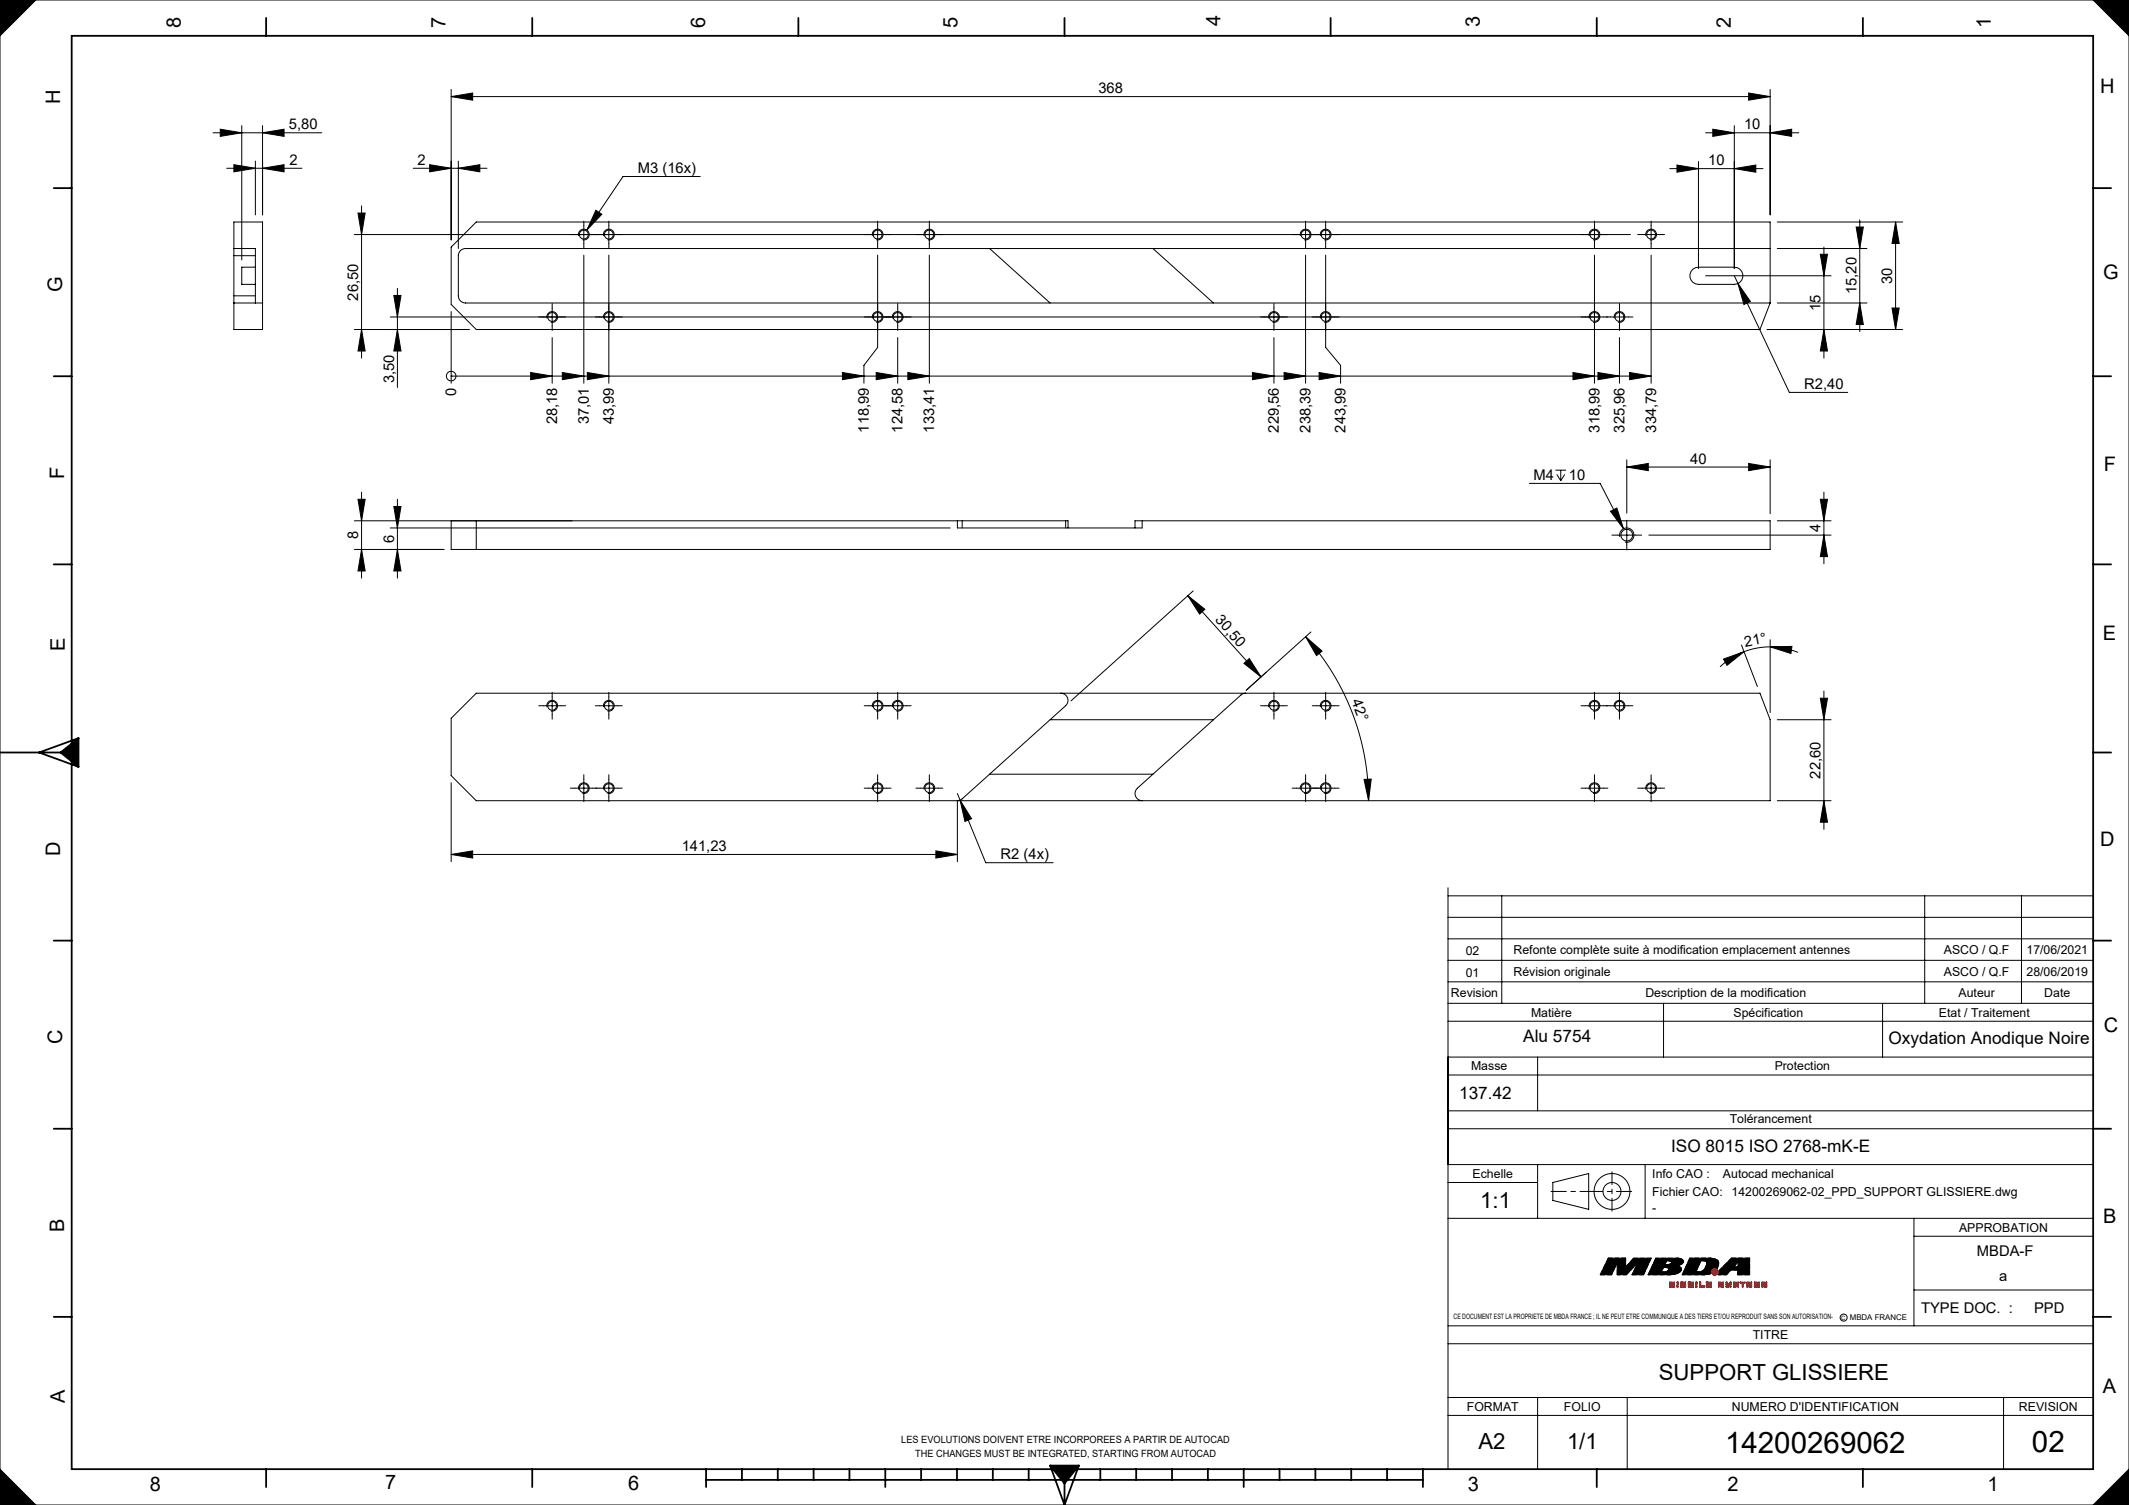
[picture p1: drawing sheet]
<svg xmlns="http://www.w3.org/2000/svg" width="594mm" height="420mm" viewBox="0 0 594 420" stroke-linecap="round" stroke-linejoin="round" font-family="sans-serif">
<g fill="none" stroke="#000" stroke-width=".28">
<path d="M0 0h594v420h-594zM10 0l-10 10M584 0l10 10M404 247.8v162.2M404 256h180M404 250h180M419 250v30M537 250v30M564 250v30M404 280h180M404 274h180M404 268h180"/>
<path d="M404 262h180M464.1 280v15M525.3 280v15M404 295h180M404 285h180.1M404 300h180M429 295v15M404 310h180M404 315h180M404 340h180M404 325h180M404 330h25"/>
<path d="M429 325v15M433.2 330l10.1-2.5v10l-10.1-2.5zM459 325v15M534 340v30M448.7 351.1h4.9v2.5l2.2-2.5h4.9l-2.1 4.6h-3.2l1.6-3.3-3.2 3.3h-2.6v-3.3l-1.6 3.3h-3.1zM462 351.1h6.2l.8 .2a.78 .78 0 0 1 .6 1.1l-.6 .5-1.4 .3 .9 .2a.92 .92 0 0 1 .6 .9 .92 .92 0 0 1-.7 .9l-2.4 .5h-6.1zM464.1 353.7l1.3 .1a.67 .67 0 0 1 .1 .8 .67 .67 0 0 1-.8 .3l-1.2 .1zM465 351.8l1.1 .2 .3 .2-.1 .3-.7 .4h-1.1zM471.5 351.1h5.9a1.82 1.82 0 0 1 2.1 1.3l-.3 1.5a1.36 1.36 0 0 0-1.5 .1 1.36 1.36 0 0 0-.5 1.4l-1.6 .3h-6.2zM474.6 351.8a1.52 1.52 0 0 1 1.6 .5 2.55 2.55 0 0 1-3 2.7zM483.1 351.1h5v4.6h-3.3v-1.3h-1.9l-1.2 1.3h-2.3l.2-.5v-.6zM485 352.1l-.1 1.4h-1.2z"/>
<path d="M534 360h50M534 345h50M404 375h180M404 370h180M404 395h180M404 390h180M429 390v20M454 390v20M559 390v20M0 410l10 10M594 410l-10 10"/>
<circle cx="449.8" cy="332.5" r="2.5"/>
<circle cx="449.8" cy="332.5" r="5"/>
<circle cx="514.4" cy="367.7" r=".98"/>
</g>
<path d="M479.4 355.7l.2-.5v-.6" fill="none" stroke="#000" stroke-width=".28" stroke-dasharray="1.3 .6" stroke-dashoffset=".6" stroke-linecap="butt"/>
<path d="M479.1 353.9a1.19 1.19 0 0 0-1.4 .1 1.19 1.19 0 0 0-.4 1.3" fill="none" stroke="#000" stroke-width=".28" stroke-dasharray="1.3 .6" stroke-dashoffset=".1" stroke-linecap="butt"/>
<g fill="none" stroke="#f00" stroke-width=".28">
<path d="M465.8 357.8h1.3v1.4h-.2v-1.1h-.3v1.1h-.3v-1.1h-.2v1.1h-.3zM467.9 357.8h.3v1.4h-.3zM469 357.8h1.3v.2h-1.1v.3h1.1v.9h-1.3v-.3h1v-.3h-1zM471 357.8h1.4v.2h-1.1v.3h1.1v.9h-1.4v-.3h1.1v-.3h-1.1zM473.2 357.8h.2v1.4h-.2zM474.2 357.8h.3v1.1h1v.3h-1.3zM476.1 357.8h1.3v.2h-1v.3h1v.3h-1v.3h1v.3h-1.3zM479.5 357.8h1.4v.2h-1.2v.3h1.2l-.1 .9h-1.3v-.3h1.1v-.3h-1.1zM481.6 357.8h.2v.5h.9v-.5h.3v1.3l-1.4 .1v-.3h1.1v-.3h-1.1zM483.7 357.8h1.4v.2h-1.2v.3h1.2v.8l-1.4 .1v-.3h1.1v-.3h-1.1zM485.5 357.8h1.4v.2h-.6v1.2h-.2v-1.2h-.6zM487.4 357.8h1.3v.2h-1v.3h1v.3h-1v.3h1v.3h-1.3z"/>
<path d="M489.5 357.8h1.3v1.4h-.3v-1.2h-.2v1.2h-.3v-1.2h-.2v1.2h-.3zM491.6 357.8h1.3v.2h-1v.3h1v.9h-1.3v-.3h1v-.3h-1z"/>
<circle cx="478.5" cy="355" r=".9"/>
</g>
<path d="M479.4 355a.9 .9 0 0 0-1.4-.8 .9 .9 0 0 0-.1 1.5 .9 .9 0 0 0 1.5-.6v-.1" fill="none" stroke="#f00" stroke-width=".28" stroke-dasharray="1.3 .6" stroke-dashoffset=".7" stroke-linecap="butt"/>
<path d="M482.9 354.4h1.9" fill="none" stroke="#000" stroke-width=".28" stroke-dasharray="1.3 .6" stroke-dashoffset="1"/>
<path d="M459.9 355.7h6.1M462 351.1h6.2M465.3 352.9h-.8M466.7 355.7h-.7M467.6 353.2l.9 .2M467.9 355.4l-.8 .2M469.4 355.7h6.2M473.2 355h.7M475.5 354.2l.4-.6M477.4 351.1l.7 .2M479.4 355.7h2.3M481.7 355.7h-2.3" fill="none" stroke="#000" stroke-width=".28" stroke-dasharray="1.3 .6" stroke-dashoffset=".4"/>
<path d="M482.9 354.4l-1.2 1.3M485 352.1l-1.3 1.4" fill="none" stroke="#000" stroke-width=".28" stroke-dasharray="1.3 .6" stroke-dashoffset=".9"/>
<path d="M465 351.8l-.5 1.1M469.4 355.7h5.7M483.7 353.5h1.2M484.8 355.7v-1.3" fill="none" stroke="#000" stroke-width=".28" stroke-dasharray="1.3 .6" stroke-dashoffset=".6"/>
<path d="M451.2 352.4l-1.6 3.3M455.4 355.7l1.6-3.3M464.1 353.7l-.6 1.3M484.9 353.5l.1-1.4" fill="none" stroke="#000" stroke-width=".28" stroke-dasharray="1.3 .6" stroke-dashoffset=".7"/>
<path d="M451.2 355.7v-3.3M453.6 353.6l2.2-2.5M473.2 355l1.4-3.2M484.8 355.7h3.3M488.1 355.7h-3.3" fill="none" stroke="#000" stroke-width=".28" stroke-dasharray="1.3 .6" stroke-dashoffset="-.1"/>
<path d="M457 352.4l-3.2 3.3M488.1 351.1v4.6" fill="none" stroke="#000" stroke-width=".28" stroke-dasharray="1.3 .6" stroke-dashoffset=".2"/>
<g fill="none" stroke="#000" stroke-width=".28" stroke-dasharray="1.3 .6">
<path d="M446.5 355.7l2.2-4.6M446.5 355.7h3.1M449.6 355.7h-3.1M451.2 355.7h.1M455.4 355.7h3.2M458.6 355.7h-3.2M460.6 351.1h.1M460.7 351.1l-2.1 4.6M462 351.1l-2.1 4.6M463.5 355h.6M464.1 355l.6-.1M464.5 352.9h.1"/>
<path d="M464.6 352.9h.1M464.6 352.9h.5M464.7 354.9h.2M464.7 353.7h-.6M464.9 354.9l.3-.2M465 351.8h.5M465 353.8l-.3-.1M465.2 354.7l.2-.1M465.3 355.7h.1M465.4 353.8h-.4M465.4 354.6l.2-.2M465.4 355.7h.1"/>
<path d="M465.5 355.7h.1M465.5 351.8l.4 .1M465.6 353.9l-.2-.1M465.6 354.4v-.2M465.6 352.9h-.3M465.6 354v-.1M465.6 354.2v-.2M465.6 355.7h.1M465.7 355.7h.1M465.8 355.7h.1M465.9 351.9l.2 .1M465.9 355.7h.1"/>
<path d="M466 352.8l-.4 .1M466 355.7h.1M466.1 352.7l-.1 .1M466.1 352h.2M466.2 352.6l-.1 .1M466.3 352l.1 .2M466.3 352.5l-.1 .1M466.4 352.3l-.1 .2M466.4 352.2v.1M467.1 355.6l-.4 .1M467.8 351.1h.4M468 351.1h.1"/>
<path d="M468.1 351.1h.1M468.2 351.1l.4 .1M468.4 355.2l-.5 .2M468.5 353.4l.4 .3M468.6 351.2l.4 .1M468.7 353l-.4 .1M468.7 354.9l-.3 .3M468.9 354.7l-.2 .2M468.9 353.7l.2 .2M469 352.9l-.3 .1M469 351.3l.2 .1M469 354.6l-.1 .1"/>
<path d="M469.1 353.9v.2M469.1 354.3l-.1 .3M469.1 354.1v.2M469.2 352.7l-.2 .2M469.2 351.4l.3 .2M469.4 352.5l-.2 .2M469.5 351.6l.2 .3M469.6 352.4l-.2 .1M469.7 352.2l-.1 .2M469.7 351.9v.3M471.5 351.1l-2.1 4.6M473.2 355h.4"/>
<path d="M473.6 355h.1M473.7 355h.1M473.8 355h.1M473.9 355l.5-.1M474.4 354.9h.2M474.6 351.8h.6M474.6 354.9l.2-.1M474.8 354.8l.1-.1M474.9 354.7l.2-.1M475.1 354.6l.1-.1M475.1 355.7h.1M475.2 354.5l.3-.3"/>
<path d="M475.2 355.7h.1M475.3 355.7h.1M475.4 351.8h-.2M475.4 355.7h.1M475.5 355.7h.1M475.6 355.7h.6M475.6 351.9l-.2-.1M475.8 352l-.2-.1M475.9 353.6l.2-.6M476.1 352.1l-.3-.1M476.1 353l.1-.4M476.2 355.7l.3-.1"/>
<path d="M476.2 352.3l-.1-.2M476.2 352.6v-.3M476.5 355.6l.3-.1M476.8 355.5h.3M477 351.1h.1M477.1 355.5l.1-.1M477.1 351.1h.1M477.2 351.1h.1M477.2 355.4h.1M477.3 355.4v-.1M477.3 351.1h.1M478.1 351.3l.6 .1"/>
<path d="M478.7 351.4l.4 .3M479.1 353.9h.1M479.1 351.7l.2 .2M479.2 353.9v-.1M479.2 353.8l.2-.6M479.4 353.2l.1-.4M479.4 352.1l-.1-.2M479.5 352.4l-.1-.3M479.5 352.8v-.4M483.1 351.1h5"/>
</g>
<path d="M448.7 351.1h4.9M455.8 351.1h4.8M479.6 354.6l3.5-3.5" fill="none" stroke="#000" stroke-width=".28" stroke-dasharray="1.3 .6" stroke-dashoffset=".1"/>
<path d="M471.5 351.1h5.9" fill="none" stroke="#000" stroke-width=".28" stroke-dasharray="1.3 .6" stroke-dashoffset=".5"/>
<path d="M451.3 355.7h2.5M453.6 351.1v2.5M453.8 355.7h-2.6M468.3 353.1l-.7 .1" fill="none" stroke="#000" stroke-width=".28" stroke-dasharray="1.3 .6" stroke-dashoffset=".3"/>
<path d="M459.9 355.7h5.4M471.5 351.1h5.5" fill="none" stroke="#000" stroke-width=".28" stroke-dasharray="1.3 .6" stroke-dashoffset=".8"/>
<path d="M432.7 332.5h22.6" fill="none" stroke="#000" stroke-width=".28" stroke-dasharray="6.3 1.3 1.3 1.3" stroke-dashoffset="2.1"/>
<path d="M449.8 327v11" fill="none" stroke="#000" stroke-width=".28" stroke-dasharray="6.3 1.3 1.3 1.3" stroke-dashoffset="2.8"/>
<g fill="none" stroke="#000" stroke-width=".5">
<path d="M20 10h564v400h-564zM74.3 5v5M148.5 5v5M222.8 5v5M297 5v5M371.3 5v5M445.5 5v5M519.7 5v5M15 52.5h5M584 52.5h5M15 105h5M584 105h5"/>
<path d="M15 157.5h5M584 157.5h5M0 210h16.9M16.9 210l5 4M21.9 206l-11 4 11 4M21.9 206v8M21.9 206l-5 4M584 210h5M15 262.5h5M584 262.5h5M15 315h5M584 315h5"/>
<path d="M15 367.5h5M584 367.5h5M74.3 410v5M148.5 410v5M197 413h200M197 410v5M207 410v3M217 410v3M227 410v3M237 410v3M247 410v5M257 410v3"/>
<path d="M267 410v3M277 410v3M287 410v3M293 409l4 11M293 409h8M293 409l4 5M297 414v6M301 409l-4 11M301 409l-4 5M307 410v3M317 410v3M327 410v3"/>
<path d="M337 410v3M347 410v5M357 410v3M367 410v3M377 410v3M387 410v3M397 410v5M445.5 410v5M519.7 410v5"/>
</g>
<g fill="none" stroke="#f00" stroke-width=".28" stroke-dasharray="1.3 .6" stroke-dashoffset=".5">
<path d="M466.1 358.1v1.1M466.3 359.2v-1.1M466.6 358.1v1.1M466.9 359.2v-1.1M469 358.9h1M469 358.6h1M469.2 358.3h1.1M469.2 358h1.1M470 358.6h-1M470.3 358h-1.1M471 358.9h1.1M471 358.6h1.1"/>
<path d="M471.1 358.9h.9M471.3 358.3h1.1M471.4 358h1M472.1 358.6h-1.1M472.4 358h-1.1M474.5 358.9h1M474.5 357.8v1.1M476.4 358.9h1M476.4 358.3h1M476.4 358.6h1M476.4 358h1M477.4 358.6h-1"/>
<path d="M477.4 358h-1M479.5 358.9h1.1M479.5 358.6h1.1M481.6 358.9h1.1M481.6 358.6h1.1M487.7 358.9h1M487.7 358.6h1M487.7 358.3h1M488.7 358h-1M491.6 358.6h1M491.6 358.9h1M491.9 358h1"/>
<path d="M491.9 358.3h1"/>
</g>
<g fill="none" stroke="#f00" stroke-width=".28" stroke-dasharray="1.3 .6" stroke-dashoffset=".7">
<path d="M465.8 357.8h1.3M465.8 359.2v-1.4M467.1 357.8v1.4M467.9 359.2v-1.4M468.2 357.8v1.4M469 357.8h1.3M470.3 359.2h-1.3M471 357.8h1.4M472.4 359.2h-1.4M473.2 359.2v-1.4M473.4 357.8v1.4M474.2 359.2v-1.4"/>
<path d="M475.5 359.2h-1.3M476.1 359.2v-1.4M476.1 357.8h1.3M476.1 359.2h1.3M477.4 359.2h-1.3M479.5 357.8h1.4M483.7 359.2h1.3M483.7 357.8h1.4M485.5 357.8h1.4M487.4 357.8h1.3M487.4 359.2v-1.4M488.7 359.2h-1.3"/>
<path d="M489.5 357.8h1.3M489.5 359.2v-1.4M490.8 357.8v1.4M491.6 357.8h1.3M492.9 359.2h-1.3"/>
</g>
<path d="M469 358.6v-.8M470.3 358.3v.9M471 358.6v-.8M472.4 358.3v.9M479.5 358.6v-.8M480.9 358.3v.8M481.6 358.6v-.8M481.8 358.3h.9M483.7 358.6v-.8M485.1 358.3v.8M491.6 358.6v-.8M492.9 358.3v.9" fill="none" stroke="#f00" stroke-width=".28" stroke-dasharray="1.3 .6" stroke-dashoffset=".4"/>
<g fill="none" stroke="#f00" stroke-width=".28" stroke-dasharray="1.3 .6">
<path d="M465.8 359.2h.2M466 359.2h.1M466.3 358.1h-.2M466.3 359.2h.1M466.4 359.2h.1M466.5 359.2h.1M466.6 359.2h.1M466.9 358.1h-.3M466.9 359.2h.1M467 359.2h.1M467.9 357.8h.2M467.9 359.2h.3"/>
<path d="M468.1 357.8h.1M469 359.2v-.3M469 358.6h.1M469.2 358v.3M470 358.9v-.3M470.3 357.8v.2M471 359.2v-.3M471.3 358v.3M472 358.9h.1M472.1 358.9v-.3M472.4 357.8v.2M473.2 357.8h.2"/>
<path d="M473.2 359.2h.2M473.4 359.2h-.2M474.2 357.8h.3M474.2 357.8h.1M474.2 359.2h.1M474.3 357.8h.2M475.5 358.9v.3M476.4 358.6v.3M476.4 358v.3M477.4 358.9v.3M477.4 358.3v.3M477.4 357.8v.2"/>
<path d="M479.5 359.2v-.3M479.7 358v.3M480.6 358.9v-.3M480.9 359.1l-.1 .1M480.9 357.8v.2M481.6 357.8h.2M481.6 359.2v-.3M481.8 357.8v.5M482.7 358.9v-.3M482.7 357.8h.3M482.7 358.3v-.5M483 359.1l-.1 .1"/>
<path d="M483.7 359.2v-.3M483.9 358v.3M484.8 358.9v-.3M485.1 359.1l-.1 .1M485.1 357.8v.2M485.5 358v-.2M486.1 358h-.6M486.3 358h.6M486.3 359.2h-.2M486.9 357.8v.2M487.7 358.6v.3M487.7 358v.3"/>
<path d="M488.7 358.9v.3M488.7 358.3v.3M488.7 357.8v.2M489.8 359.2h-.3M490 358h-.2M490.3 359.2h-.3M490.5 358h-.2M490.8 359.2h-.3M491.6 359.2v-.3M491.9 358v.3M492.6 358.9v-.3M492.9 357.8v.2"/>
</g>
<g fill="none" stroke="#f00" stroke-width=".28" stroke-dasharray="1.3 .6" stroke-dashoffset=".6">
<path d="M469 357.8h1.3M469 359.2h1.3M471.1 357.8h1.3M471.1 359.2h1.3M474.3 359.2h1.2M479.7 358.3h1.2M480.8 359.2h-1.3M480.9 358h-1.2M481.6 359.2h1.3M483 357.8v1.3M483.7 358.9h1.1M483.7 358.6h1.1"/>
<path d="M483.9 358h1.2M483.9 358.3h1.2M486.1 359.2v-1.2M486.3 358v1.2M489.8 358v1.2M490 359.2v-1.2M490.3 358v1.2M490.5 359.2v-1.2"/>
</g>
<path d="M0 410v10h10zM0 0v10l10-10zM584 0l10 10v-10zM584 420h10v-10zM293 409l4 5 4-5zM16.9 210l5 4v-8zM483.1 351.1l-3.5 3.5v.6l-.2 .5h2.3l1.2-1.3h1.9v1.3h3.3v-4.6zM485 352.1l-.1 1.4h-1.2zM471.5 351.1l-2.1 4.6 7.1-.1 .8-.3v-.7l.5-.6 .6-.2 .6 .1a1.56 1.56 0 0 0 .4-1.6 1.56 1.56 0 0 0-1.3-1zM474.6 351.8a1.52 1.52 0 0 1 1.6 .5 2.55 2.55 0 0 1-3 2.7zM464.1 353.7l1.3 .1a.67 .67 0 0 1 .1 .8 .67 .67 0 0 1-.8 .3l-1.2 .1zM465 351.8l1.1 .2 .3 .2-.1 .3-.7 .4h-1.1zM462 351.1l-2.1 4.6h6.1a2.84 2.84 0 0 0 3.1-1.4v-.4l-.6-.5-.9-.2 1.4-.3a.88 .88 0 0 0 .7-1l-.5-.5-1-.3zM448.7 351.1l-2.2 4.6h3.1l1.6-3.3v3.3h2.6l3.2-3.3-1.6 3.3h3.2l2.1-4.6h-4.9l-2.2 2.5v-2.5z" fill-rule="evenodd" fill="#000"/>
<path d="M491.6 357.8v.8h1v.3h-1v.3h1.3v-.9h-1v-.3h1v-.2zM489.5 357.8v1.4h.3v-1.2h.2v1.2h.3v-1.2h.2v1.2h.3v-1.4zM487.4 357.8v1.4h1.3v-.3h-1v-.3h1v-.3h-1v-.3h1v-.2zM485.5 357.8v.2h.6v1.2h.2v-1.2h.6v-.2zM483.7 357.8v.8h1.1v.3h-1.1v.3l1.4-.1v-.8h-1.2v-.3h1.2v-.2zM481.6 357.8v.8h1.1v.3h-1.1v.3l1.4-.1v-1.3h-.3v.5h-.9v-.5zM479.5 357.8v.8h1.1v.3h-1.1v.3h1.3l.1-.9h-1.2v-.3h1.2v-.2zM477.6 355a.9 .9 0 0 0 1.8 0 .9 .9 0 0 0-1.8 0zM476.1 357.8v1.4h1.3v-.3h-1v-.3h1v-.3h-1v-.3h1v-.2zM474.2 357.8v1.4h1.3v-.3h-1v-1.1zM473.2 357.8v1.4h.2v-1.4zM471 357.8v.8h1.1v.3h-1.1v.3h1.4v-.9h-1.1v-.3h1.1v-.2zM469 357.8v.8h1v.3h-1v.3h1.3v-.9h-1.1v-.3h1.1v-.2zM467.9 357.8v1.4h.3v-1.4zM465.8 357.8v1.4h.3v-1.1h.2v1.1h.3v-1.1h.3v1.1h.2v-1.4z" fill-rule="evenodd" fill="#f00"/>
<g fill="none" stroke="#000" stroke-width=".28">
<path d="M59.5 37.1h30.3M61.5 36.1l6 1-6 1zM67.5 35.1v37.5M73.3 37.1l6-1v2zM73.3 35.1v24.9M125.9 27l6-1v2zM125.9 25v42M125.9 27h368M475.9 37.1h26M477.9 36.1l6 1-6 1zM483.9 35.1v39.9M487.9 26l6 1-6 1z"/>
<path d="M493.9 37.1l6-1v2zM493.9 25v35M63.3 47h20.9M65.3 46l6 1-6 1zM71.3 45v15M73.3 47l6-1v2zM99.9 59.5h2l-1 6zM100.9 57.5v42.5M115.3 47h20.6M119.9 46l6 1-6 1zM127.9 47l6-1v2zM127.9 45v24.4"/>
<path d="M166.3 58.7l1.6 1.1-4.2 4.4zM195.4 49.3h-21.6l-10.1 14.9M465.9 47.1h26M467.9 46.1l6 1-6 1zM473.9 45.1v29.9M483.9 47.1l6-1v2zM65.3 69.4v15.2M65.3 69.4h6v15.2M65.3 69.4v-7.4h8v30h-8v-7.4M71.3 74.6h-3.8v4.8h3.8M98.9 65.5h356M132.9 62h361v22.6l-2.9 7.4h-358.1l-7-7v-16z"/>
<path d="M161.4 65.8a1.5 1.5 0 0 1 1.4-1.8 1.5 1.5 0 0 1 1.6 1.6 1.5 1.5 0 0 1-1.9 1.3M162.9 71.2v35.8M162.9 63v5M168.4 65.8a1.5 1.5 0 0 1 1.3-1.8 1.5 1.5 0 0 1 1.7 1.6 1.5 1.5 0 0 1-1.9 1.3M169.9 71.2v35.8M169.9 63v5M243.4 65.8a1.5 1.5 0 0 1 1.3-1.8 1.5 1.5 0 0 1 1.7 1.6 1.5 1.5 0 0 1-1.9 1.3M244.9 71.2v25.8l-3.9 5v5M244.9 63v5M257.8 65.8a1.5 1.5 0 0 1 1.4-1.8 1.5 1.5 0 0 1 1.6 1.6 1.5 1.5 0 0 1-1.9 1.3M259.3 63v5M259.3 71.2v35.8"/>
<path d="M276.1 69.4l16.9 15.2M321.7 69.4l16.9 15.2M362.8 65.8a1.5 1.5 0 0 1 1.3-1.8 1.5 1.5 0 0 1 1.7 1.6 1.5 1.5 0 0 1-1.9 1.3M364.3 71.2v35.8M364.3 63v5M368.4 65.8a1.5 1.5 0 0 1 1.3-1.8 1.5 1.5 0 0 1 1.7 1.6 1.5 1.5 0 0 1-1.9 1.3M369.9 71.2v25.8l4.1 5v5M369.9 63v5M443.4 65.8a1.5 1.5 0 0 1 1.3-1.8 1.5 1.5 0 0 1 1.7 1.6 1.5 1.5 0 0 1-1.9 1.3M444.9 71.2v35.8M444.9 63v5M458.2 65.5h5"/>
<path d="M459.2 65.8a1.5 1.5 0 0 1 1.3-1.8 1.5 1.5 0 0 1 1.7 1.6 1.5 1.5 0 0 1-1.9 1.3M460.7 71.2v35.8M460.7 63v5M472.3 75.1l.8-.4 .8-.1h10a2.4 2.4 0 0 1 2.4 2.4 2.4 2.4 0 0 1-2.4 2.4h-10a2.4 2.4 0 0 1-2.3-1.6 2.4 2.4 0 0 1 .7-2.7zM475.9 77h35M483.9 77l1 2.1M484.9 79.1l3.5 5-1.8 .9zM484.9 79.1l14.3 30.4h16.3M493.9 69.4h-364a2 2 0 0 0-2 2v11.2a2 2 0 0 0 2 2h364M495.9 69.4h25M495.9 62h35M507.9 71h2l-1 6z"/>
<path d="M508.9 69v31M517.9 63.4h2l-1 6zM518.9 61.4v31.2M528.9 62l1 6h-2zM528.9 62v30M65.3 84.6h8M98.9 92h32M100.9 92l1 6h-2zM108.9 88.5h338.5M109.9 82.5h2l-1 6zM110.9 80.5v27.6M110.9 92l1 6h-2z"/>
<path d="M125.9 87v20M152.6 88.8a1.5 1.5 0 0 1 1.3-1.8 1.5 1.5 0 0 1 1.7 1.6 1.5 1.5 0 0 1-1.9 1.3M154.1 94.2v12.8M154.1 86v5M168.4 88.8a1.5 1.5 0 0 1 1.3-1.8 1.5 1.5 0 0 1 1.7 1.6 1.5 1.5 0 0 1-1.9 1.3M243.4 88.8a1.5 1.5 0 0 1 1.3-1.8 1.5 1.5 0 0 1 1.7 1.6 1.5 1.5 0 0 1-1.9 1.3M249 88.8a1.5 1.5 0 0 1 1.3-1.8 1.5 1.5 0 0 1 1.7 1.6 1.5 1.5 0 0 1-1.9 1.3M250.5 94.2v12.8M250.5 86v5M354 88.8a1.5 1.5 0 0 1 1.3-1.8 1.5 1.5 0 0 1 1.6 1.6 1.5 1.5 0 0 1-1.9 1.3M355.4 94.2v12.8M355.4 86v5"/>
<path d="M368.4 88.8a1.5 1.5 0 0 1 1.3-1.8 1.5 1.5 0 0 1 1.7 1.6 1.5 1.5 0 0 1-1.9 1.3M443.4 88.8a1.5 1.5 0 0 1 1.3-1.8 1.5 1.5 0 0 1 1.7 1.6 1.5 1.5 0 0 1-1.9 1.3M449.3 88.5h5M450.4 88.8a1.5 1.5 0 0 1 1.3-1.8 1.5 1.5 0 0 1 1.6 1.6 1.5 1.5 0 0 1-1.8 1.3M451.8 94.2v12.8M451.8 86v5M495.9 84.6h25M508.9 92l1 6h-2zM518.9 84.6l1 6h-2zM527.9 86h2l-1 6zM530.9 92h-37.9M125.9 105h.1"/>
<path d="M125.9 105h334.8M148.1 104l6 1-6 1zM156.9 104l6 1-6 1zM163.9 104l6 1-6 1zM235 104l6 1-6 1zM244.5 104l6 1-6 1zM253.3 104l6 1-6 1zM349.4 104l6 1-6 1zM358.3 104l6 1-6 1zM368 104l6 1-6 1zM438.9 104l6 1-6 1zM445.8 104l6 1-6 1z"/>
<path d="M454.7 104l6 1-6 1zM99.9 139.3h2l-1 6zM100.9 137.3v24M110.9 139.3v22M426.7 134.9h19.7l6.6 12.7M434 131.2h2.9M434.3 132.4l1.2 1.8M435.5 131.2v3M436.6 132.4l-1.1 1.8M453.9 130.3l6-1v2zM453.9 128.3v14.9M453.9 130.3h40"/>
<path d="M487.9 129.3l6 1-6 1zM493.9 128.3v15M507.9 139.3h2l-1 6zM508.9 137.3v20M98.9 145.3h199.1v2M98.9 153.3h25M100.9 153.3l1 6h-2zM108.9 147.3h156.2M109.9 141.3h2l-1 6zM110.9 153.3l1 6h-2zM125.9 145.3v8h368v-8h-177.2v2M132.9 145.3v8"/>
<path d="M267.1 147.3h51.6M449.3 142.7l1.8-.9 1.9 5.8zM451.4 149.3h5M451.9 149.9a2 2 0 0 1 1.8-2.6 2 2 0 0 1 2.2 2.2 2 2 0 0 1-2.5 1.8M453.9 146.8v5M460 149.3h50.9M495.9 145.3h15M508.9 149.3l1 6h-2zM331.4 166.2l4.8 3.8-1.5 1.4zM331.4 166.2l20.4 22.7M332.9 164.9l-34.1 30.7M364.3 177.7l4.6 4-1.6 1.3z"/>
<path d="M364.3 177.7a68.4 68.4 0 0 1 17.5 45.8M365.8 176.4l-18.1 16.2M493.9 178.5v20.4M151.6 197h5M152.6 197.3a1.5 1.5 0 0 1 1.3-1.8 1.5 1.5 0 0 1 1.7 1.6 1.5 1.5 0 0 1-1.9 1.3M154.1 194.5v5M167.4 197h5M168.4 197.3a1.5 1.5 0 0 1 1.3-1.8 1.5 1.5 0 0 1 1.7 1.6 1.5 1.5 0 0 1-1.9 1.3M169.9 194.5v5M242.4 197h5M243.4 197.3a1.5 1.5 0 0 1 1.3-1.8 1.5 1.5 0 0 1 1.7 1.6 1.5 1.5 0 0 1-1.9 1.3M244.9 194.5v5"/>
<path d="M248 197h5M249 197.3a1.5 1.5 0 0 1 1.3-1.8 1.5 1.5 0 0 1 1.7 1.6 1.5 1.5 0 0 1-1.9 1.3M250.5 194.5v5M296 193.5a2 2 0 0 1 1.9 1.2 2 2 0 0 1-.6 2.2l-28.9 26-1.3 .6v17M347.1 185.1l1.5-1.3 3.2 5.1zM347.5 193.5l-1.3 .5-28.9 26a2 2 0 0 0-.5 2.2 2 2 0 0 0 1.9 1.3M352.9 197h5M354 197.3a1.5 1.5 0 0 1 1.3-1.8 1.5 1.5 0 0 1 1.6 1.6 1.5 1.5 0 0 1-1.9 1.3M355.4 194.5v5M367.4 197h5M368.4 197.3a1.5 1.5 0 0 1 1.3-1.8 1.5 1.5 0 0 1 1.7 1.6 1.5 1.5 0 0 1-1.9 1.3M369.9 194.5v5"/>
<path d="M442.4 197h5M443.4 197.3a1.5 1.5 0 0 1 1.3-1.8 1.5 1.5 0 0 1 1.7 1.6 1.5 1.5 0 0 1-1.9 1.3M444.9 194.5v5M449.3 197h5M450.4 197.3a1.5 1.5 0 0 1 1.3-1.8 1.5 1.5 0 0 1 1.6 1.6 1.5 1.5 0 0 1-1.8 1.3M451.8 194.5v5M480.9 183.9l5.7-2-4.8 3.8zM485.9 180l4.4 11.6M486.6 181.9l-3.6 1.8-3.1 2.4M493.9 180.5l6.1-.1-.3 2zM493.9 180.5l-3.4 .3-3.9 1.1M493.9 180.5l3.9 .4 3.8 1.2"/>
<path d="M507.9 194.9h2l-1 6zM508.9 192.9v38.6M125.9 200.5l7-7h358.1l2.9 7.4v22.6h-361l-7-7zM125.9 218.5v22M160.4 220h5M162.9 217.5v5M167.4 220h5M169.9 217.5v5M242.4 220h5M244.9 217.5v5M256.8 220h5M259.3 217.5v5"/>
<path d="M276.1 216.1h45.6M293 200.9h45.6M361.8 220h5M364.3 217.5v5M367.4 220h5M369.9 217.5v5M380.6 217.5l2-.1-.8 6.1zM442.4 220h5M444.9 217.5v5M458.2 220h5M460.7 217.5v5M495.9 200.9h15"/>
<path d="M125.9 238.5l6-1v2zM125.9 238.5h141.2M161.4 220.3a1.5 1.5 0 0 1 1.4-1.8 1.5 1.5 0 0 1 1.6 1.6 1.5 1.5 0 0 1-1.9 1.3M168.4 220.3a1.5 1.5 0 0 1 1.3-1.8 1.5 1.5 0 0 1 1.7 1.6 1.5 1.5 0 0 1-1.9 1.3M243.4 220.3a1.5 1.5 0 0 1 1.3-1.8 1.5 1.5 0 0 1 1.7 1.6 1.5 1.5 0 0 1-1.9 1.3M257.8 220.3a1.5 1.5 0 0 1 1.4-1.8 1.5 1.5 0 0 1 1.6 1.6 1.5 1.5 0 0 1-1.9 1.3M261.1 237.5l6 1-6 1zM267.1 221.5l7.9 19.3h18.8M267.9 223.3l3.2 5.2-1.9 .7zM362.8 220.3a1.5 1.5 0 0 1 1.3-1.8 1.5 1.5 0 0 1 1.7 1.6 1.5 1.5 0 0 1-1.9 1.3M368.4 220.3a1.5 1.5 0 0 1 1.3-1.8 1.5 1.5 0 0 1 1.7 1.6 1.5 1.5 0 0 1-1.9 1.3M443.4 220.3a1.5 1.5 0 0 1 1.3-1.8 1.5 1.5 0 0 1 1.7 1.6 1.5 1.5 0 0 1-1.9 1.3"/>
<path d="M459.2 220.3a1.5 1.5 0 0 1 1.3-1.8 1.5 1.5 0 0 1 1.7 1.6 1.5 1.5 0 0 1-1.9 1.3M495.9 223.5h15M508.9 223.5l1 6h-2z"/>
<circle cx="162.9" cy="65.5" r="1.25"/>
<circle cx="169.9" cy="65.5" r="1.25"/>
<circle cx="244.9" cy="65.5" r="1.25"/>
<circle cx="259.3" cy="65.5" r="1.25"/>
<circle cx="364.3" cy="65.5" r="1.25"/>
<circle cx="369.9" cy="65.5" r="1.25"/>
<circle cx="444.9" cy="65.5" r="1.25"/>
<circle cx="460.7" cy="65.5" r="1.25"/>
<circle cx="154.1" cy="88.5" r="1.25"/>
<circle cx="169.9" cy="88.5" r="1.25"/>
<circle cx="244.9" cy="88.5" r="1.25"/>
<circle cx="250.5" cy="88.5" r="1.25"/>
<circle cx="355.4" cy="88.5" r="1.25"/>
<circle cx="369.9" cy="88.5" r="1.25"/>
<circle cx="444.9" cy="88.5" r="1.25"/>
<circle cx="451.8" cy="88.5" r="1.25"/>
<circle cx="125.9" cy="105" r="1.33"/>
<circle cx="453.9" cy="149.3" r="1.65"/>
<circle cx="154.1" cy="197" r="1.25"/>
<circle cx="169.9" cy="197" r="1.25"/>
<circle cx="244.9" cy="197" r="1.25"/>
<circle cx="250.5" cy="197" r="1.25"/>
<circle cx="355.4" cy="197" r="1.25"/>
<circle cx="369.9" cy="197" r="1.25"/>
<circle cx="444.9" cy="197" r="1.25"/>
<circle cx="451.8" cy="197" r="1.25"/>
<circle cx="162.9" cy="220" r="1.25"/>
<circle cx="169.9" cy="220" r="1.25"/>
<circle cx="244.9" cy="220" r="1.25"/>
<circle cx="259.3" cy="220" r="1.25"/>
<circle cx="364.3" cy="220" r="1.25"/>
<circle cx="369.9" cy="220" r="1.25"/>
<circle cx="444.9" cy="220" r="1.25"/>
<circle cx="460.7" cy="220" r="1.25"/>
</g>
<g fill="none" stroke="#000" stroke-width=".28" stroke-dasharray="30.5 1.3 1.3 1.3">
<path d="M160.4 65.5h-1.3M162.9 63v-1.3M162.9 68v1.2M165.4 65.5h1.2M167.4 65.5h-1.3M169.9 63v-1.3M169.9 68v1.2M172.4 65.5h1.2M242.4 65.5h-1.3M244.9 63v-1.3M244.9 68v1.2M247.4 65.5h1.2"/>
<path d="M256.8 65.5h-1.3M259.3 63v-1.3M259.3 68v1.2M261.8 65.5h1.2M361.8 65.5h-1.3M364.3 63v-1.3M364.3 68v1.2M366.8 65.5h1.2M367.4 65.5h-1.3M369.9 63v-1.3M369.9 68v1.2M372.4 65.5h1.2"/>
<path d="M442.4 65.5h-1.3M444.9 63v-1.3M444.9 68v1.2M447.4 65.5h1.2M458.2 65.5h-1.3M460.7 63v-1.3M460.7 68v1.2M463.2 65.5h1.2M151.6 88.5h-1.3M154.1 86v-1.3M154.1 91v1.2M156.6 88.5h1.2"/>
<path d="M167.4 88.5h-1.3M169.9 86v-1.3M169.9 91v1.2M172.4 88.5h1.2M242.4 88.5h-1.3M244.9 86v-1.3M244.9 91v1.2M247.4 88.5h1.2M248 88.5h-1.3M250.5 86v-1.3M250.5 91v1.2M253 88.5h1.2"/>
<path d="M352.9 88.5h-1.2M355.4 86v-1.3M355.4 91v1.2M357.9 88.5h1.3M367.4 88.5h-1.3M369.9 86v-1.3M369.9 91v1.2M372.4 88.5h1.2M442.4 88.5h-1.3M444.9 86v-1.3M444.9 91v1.2M447.4 88.5h1.2"/>
<path d="M449.3 88.5h-1.2M451.8 86v-1.3M451.8 91v1.2M454.3 88.5h1.3M451.4 149.3h-1.7M453.9 146.8v-1.6M453.9 151.8v1.7M456.4 149.3h1.6M151.6 197h-1.3M154.1 194.5v-1.3M154.1 199.5v1.2M156.6 197h1.2"/>
<path d="M167.4 197h-1.3M169.9 194.5v-1.3M169.9 199.5v1.2M172.4 197h1.2M242.4 197h-1.3M244.9 194.5v-1.3M244.9 199.5v1.2M247.4 197h1.2M248 197h-1.3M250.5 194.5v-1.3M250.5 199.5v1.2M253 197h1.2"/>
<path d="M352.9 197h-1.2M355.4 194.5v-1.3M355.4 199.5v1.2M357.9 197h1.3M367.4 197h-1.3M369.9 194.5v-1.3M369.9 199.5v1.2M372.4 197h1.2M442.4 197h-1.3M444.9 194.5v-1.3M444.9 199.5v1.2M447.4 197h1.2"/>
<path d="M449.3 197h-1.2M451.8 194.5v-1.3M451.8 199.5v1.2M454.3 197h1.3M160.4 220h-1.3M162.9 217.5v-1.3M165.4 220h1.2M167.4 220h-1.3M169.9 217.5v-1.3M172.4 220h1.2M242.4 220h-1.3M244.9 217.5v-1.3"/>
<path d="M247.4 220h1.2M256.8 220h-1.3M259.3 217.5v-1.3M261.8 220h1.2M361.8 220h-1.3M364.3 217.5v-1.3M366.8 220h1.2M367.4 220h-1.3M369.9 217.5v-1.3M372.4 220h1.2M442.4 220h-1.3M444.9 217.5v-1.3"/>
<path d="M447.4 220h1.2M458.2 220h-1.3M460.7 217.5v-1.3M463.2 220h1.2M162.9 222.5v1.2M169.9 222.5v1.2M244.9 222.5v1.2M259.3 222.5v1.2M364.3 222.5v1.2M369.9 222.5v1.2M444.9 222.5v1.2M460.7 222.5v1.2"/>
</g>
<g fill="#000">
<path d="M125.9 27l6-1v2zM487.9 26l6 1-6 1zM119.9 46l6 1-6 1zM127.9 47l6-1v2zM467.9 46.1l6 1-6 1zM483.9 47.1l6-1v2zM477.9 36.1l6 1-6 1zM493.9 37.1l6-1v2zM484.9 79.1l1.7 5.9 1.8-.9zM166.3 58.7l-2.6 5.5 4.2-4.4zM453.9 130.3l6-1v2zM487.9 129.3l6 1-6 1zM449.3 142.7l3.7 4.9-1.9-5.8zM125.9 238.5l6-1v2zM261.1 237.5l6 1-6 1zM267.9 223.3l1.3 5.9 1.9-.7z"/>
<path d="M65.3 46l6 1-6 1zM73.3 47l6-1v2zM61.5 36.1l6 1-6 1zM73.3 37.1l6-1v2z"/>
<path d="M109.9 82.5h2l-1 6zM110.9 92l1 6h-2zM99.9 59.5h2l-1 6zM100.9 92l1 6h-2zM109.9 141.3h2l-1 6zM110.9 153.3l1 6h-2zM507.9 194.9h2l-1 6zM508.9 223.5l1 6h-2z"/>
<path d="M508.9 92l1 6h-2zM507.9 71h2l-1 6zM508.9 149.3l1 6h-2zM507.9 139.3h2l-1 6zM100.9 153.3l1 6h-2zM99.9 139.3h2l-1 6z"/>
<path d="M518.9 84.6l1 6h-2zM517.9 63.4h2l-1 6zM527.9 86h2l-1 6zM528.9 62l1 6h-2z"/>
<path d="M148.1 104l6 1-6 1zM156.9 104l6 1-6 1zM163.9 104l6 1-6 1zM235 104l6 1-6 1zM244.5 104l6 1-6 1zM253.3 104l6 1-6 1zM349.4 104l6 1-6 1zM358.3 104l6 1-6 1zM368 104l6 1-6 1zM438.9 104l6 1-6 1zM445.8 104l6 1-6 1zM454.7 104l6 1-6 1z"/>
<path d="M331.4 166.2l4.8 3.8-1.5 1.4zM347.1 185.1l1.5-1.3 3.2 5.1z"/>
<path d="M493.9 180.5l6.1-.1-.3 2zM480.9 183.9l5.7-2-4.8 3.8z"/>
<path d="M380.6 217.5l2-.1-.8 6.1zM364.3 177.7l4.6 4-1.6 1.3z"/>
</g>
<path d="M71.3 71.4h-6M65.3 82.6h6M267.1 147.3v-2M268.4 145.3v2M297.3 147.3v-2M318.7 145.3v2" fill="none" stroke="#000" stroke-width=".28" stroke-dasharray="6.3 1.3 1.3 1.3 1.3 1.3"/>
<g font-size="8.2">
<text x="481.3" y="405.4">14200269062</text>
<text x="566.9" y="405.3">02</text>
</g>
<g font-size="6.2">
<text x="413" y="337">1:1</text>
<text x="462.8" y="385.2">SUPPORT GLISSIERE</text>
<text x="412.5" y="404.4">A2</text>
<text x="437.2" y="404.4">1/1</text>
</g>
<g font-size="5.6">
<text x="50.4" y="7.7" transform="rotate(-90 50.4 7.7)">8</text>
<text x="124.3" y="7.9" transform="rotate(-90 124.3 7.9)">7</text>
<text x="196.7" y="7.7" transform="rotate(-90 196.7 7.7)">6</text>
<text x="267.1" y="7.7" transform="rotate(-90 267.1 7.7)">5</text>
<text x="340.5" y="7.4" transform="rotate(-90 340.5 7.4)">4</text>
<text x="412.9" y="7.7" transform="rotate(-90 412.9 7.7)">3</text>
<text x="482.9" y="7.7" transform="rotate(-90 482.9 7.7)">2</text>
<text x="555.4" y="7.7" transform="rotate(-90 555.4 7.7)">1</text>
<text x="16.8" y="29" transform="rotate(-90 16.8 29)">H</text>
<text x="585.9" y="26.1">H</text>
<text x="586.8" y="77.9">G</text>
<text x="17.4" y="81.4" transform="rotate(-90 17.4 81.4)">G</text>
<text x="587" y="131.4">F</text>
<text x="17.9" y="133.7" transform="rotate(-90 17.9 133.7)">F</text>
<text x="586.7" y="178.7">E</text>
<text x="18.1" y="181.6" transform="rotate(-90 18.1 181.6)">E</text>
<text x="16.8" y="239" transform="rotate(-90 16.8 239)">D</text>
<text x="585.9" y="236.1">D</text>
<text x="587" y="287.9">C</text>
<text x="17.4" y="291.3" transform="rotate(-90 17.4 291.3)">C</text>
<text x="586.8" y="341.4">B</text>
<text x="17.9" y="343.8" transform="rotate(-90 17.9 343.8)">B</text>
<text x="586.7" y="388.7">A</text>
<text x="18.1" y="391.6" transform="rotate(-90 18.1 391.6)">A</text>
<text x="41.8" y="416">8</text>
<text x="107.5" y="415.6">7</text>
<text x="175.2" y="415.9">6</text>
<text x="409.5" y="416.1">3</text>
<text x="482" y="416.1">2</text>
<text x="554.5" y="416.1">1</text>
</g>
<g font-size="4.8">
<text x="425" y="290.7">Alu 5754</text>
<text x="526.9" y="291.4">Oxydation Anodique Noire</text>
<text x="407.1" y="306.7">137.42</text>
<text x="466.2" y="321.4">ISO 8015 ISO 2768-mK-E</text>
</g>
<g font-size="4.1">
<text x="306.4" y="26">368</text>
<text x="80.6" y="36.1">5,80</text>
<text x="486.6" y="36.1">10</text>
<text x="80.8" y="46">2</text>
<text x="116.4" y="46">2</text>
<text x="476.6" y="46.1">10</text>
<text x="178" y="48.3">M3 (16x)</text>
<text x="100" y="83.9" transform="rotate(-90 100 83.9)">26,50</text>
<text x="518" y="82.1" transform="rotate(-90 518 82.1)">15,20</text>
<text x="528" y="79.2" transform="rotate(-90 528 79.2)">30</text>
<text x="508" y="86.7" transform="rotate(-90 508 86.7)">15</text>
<text x="110" y="107" transform="rotate(-90 110 107)">3,50</text>
<text x="127.3" y="110.4" transform="rotate(-90 127.3 110.4)">0</text>
<text x="503.4" y="108.6">R2,40</text>
<text x="155.4" y="118.4" transform="rotate(-90 155.4 118.4)">28,18</text>
<text x="164.3" y="118.4" transform="rotate(-90 164.3 118.4)">37,01</text>
<text x="171.2" y="118.4" transform="rotate(-90 171.2 118.4)">43,99</text>
<text x="242.4" y="120.7" transform="rotate(-90 242.4 120.7)">118,99</text>
<text x="251.8" y="120.7" transform="rotate(-90 251.8 120.7)">124,58</text>
<text x="260.7" y="120.7" transform="rotate(-90 260.7 120.7)">133,41</text>
<text x="356.8" y="120.7" transform="rotate(-90 356.8 120.7)">229,56</text>
<text x="365.7" y="120.7" transform="rotate(-90 365.7 120.7)">238,39</text>
<text x="375.4" y="120.7" transform="rotate(-90 375.4 120.7)">243,99</text>
<text x="446.3" y="120.7" transform="rotate(-90 446.3 120.7)">318,99</text>
<text x="453.2" y="120.7" transform="rotate(-90 453.2 120.7)">325,96</text>
<text x="462.1" y="120.7" transform="rotate(-90 462.1 120.7)">334,79</text>
<text x="471.6" y="129.4">40</text>
<text x="427.9" y="134">M4</text>
<text x="437.7" y="134">10</text>
<text x="508" y="148.5" transform="rotate(-90 508 148.5)">4</text>
<text x="100" y="150.5" transform="rotate(-90 100 150.5)">8</text>
<text x="110" y="151.5" transform="rotate(-90 110 151.5)">6</text>
<text x="338.9" y="173.1" transform="rotate(48 338.9 173.1)">30,50</text>
<text x="486.9" y="180.5" transform="rotate(-11 486.9 180.5)">21°</text>
<text x="377" y="195.7" transform="rotate(69 377 195.7)">42°</text>
<text x="508" y="217.3" transform="rotate(-90 508 217.3)">22,60</text>
<text x="190.2" y="237.5">141,23</text>
<text x="279.2" y="239.8">R2 (4x)</text>
<text x="551.6" y="350.5">MBDA-F</text>
<text x="557.8" y="357.5">a</text>
<text x="536" y="366.5">TYPE DOC. :</text>
<text x="567.5" y="366.3">PPD</text>
</g>
<g font-size="3.4">
<text x="409" y="266.6">02</text>
<text x="422.3" y="266.3">Refonte complète suite à modification emplacement antennes</text>
<text x="542.3" y="266.3">ASCO / Q.F</text>
<text x="565.4" y="266.3">17/06/2021</text>
<text x="409" y="272.6">01</text>
<text x="422.3" y="272.3">Révision originale</text>
<text x="542.3" y="272.3">ASCO / Q.F</text>
<text x="565.4" y="272.3">28/06/2019</text>
<text x="404.8" y="278.2">Revision</text>
<text x="459.1" y="278.2">Description de la modification</text>
<text x="546.4" y="278.2">Auteur</text>
<text x="570.4" y="278.2">Date</text>
<text x="427.2" y="283.8">Matière</text>
<text x="483.7" y="283.8">Spécification</text>
<text x="541" y="283.8">Etat / Traitement</text>
<text x="410.4" y="298.6">Masse</text>
<text x="495.1" y="298.6">Protection</text>
<text x="482.6" y="313.4">Tolérancement</text>
<text x="410.9" y="328.7">Echelle</text>
<text x="461" y="328.7">Info CAO :</text>
<text x="480.7" y="328.7">Autocad mechanical</text>
<text x="461" y="333.7">Fichier CAO:</text>
<text x="483.1" y="333.9">14200269062-02_PPD_SUPPORT GLISSIERE.dwg</text>
<text x="460.9" y="338.2">-</text>
<text x="546.6" y="343.7">APPROBATION</text>
<text x="489" y="373.7">TITRE</text>
<text x="409.2" y="393.7">FORMAT</text>
<text x="436.3" y="393.7">FOLIO</text>
<text x="483.2" y="393.7">NUMERO D'IDENTIFICATION</text>
<text x="563.3" y="393.7">REVISION</text>
</g>
<g font-size="2.8">
<text x="251.5" y="402.7">LES EVOLUTIONS DOIVENT ETRE INCORPOREES A PARTIR DE AUTOCAD</text>
<text x="255.3" y="406.7">THE CHANGES MUST BE INTEGRATED, STARTING FROM AUTOCAD</text>
</g>
<text font-size="2.2" x="516.1" y="368.3">MBDA FRANCE</text>
<text font-size="2.1" x="405.6" y="368.2">CE DOCUMENT EST LA PROPRIETE DE MBDA FRANCE ; IL NE PEUT ETRE COMMUNIQUE A DES TIERS ET/OU REPRODUIT SANS SON AUTORISATION-</text>
<text font-size="1.6" x="513.7" y="368.3">C</text>
</svg>
